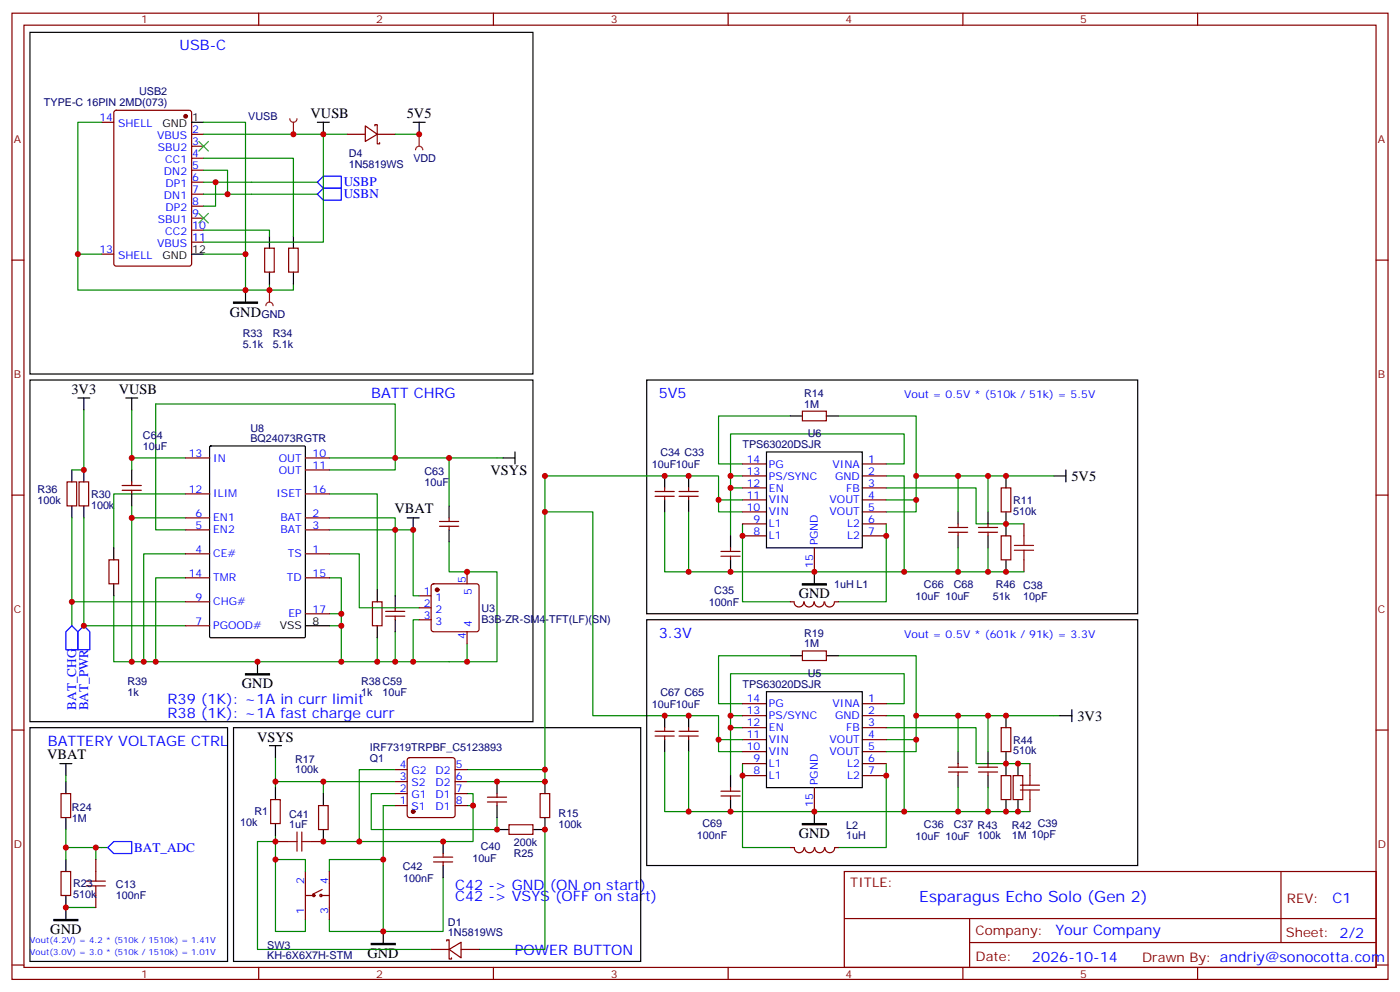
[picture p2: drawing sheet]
<svg xmlns="http://www.w3.org/2000/svg" width="412mm" height="292mm" viewBox="0 0 412 292" stroke-linecap="round" stroke-linejoin="round" font-family="sans-serif">
<g fill="none" stroke="#870000" stroke-width=".35">
<path d="M3.5 3.9h405.4v284.3h-405.4zM7.1 7.4h398.2v277.3h-398.2zM76.2 3.9v3.5M145.3 3.9v3.5M214.5 3.9v3.5M283.6 3.9v3.5M352.8 3.9v3.5M3.5 76.6h3.6M405.3 76.6h3.6M3.5 145.7h3.6M19.8 141.8h2.8v7.1h-2.8zM23.3 141.8h2.8v7.1h-2.8z"/>
<path d="M405.3 145.7h3.6M3.5 214.8h3.6M405.3 214.8h3.6M248.7 256.5h156.6v28.2h-156.6zM377.3 256.5v20.9M248.7 270.3h156.5M285.6 277.4h119.6M285.6 270.3v14.1M3.5 284h3.6M76.2 284.7v3.5M145.3 284.7v3.5M214.5 284.7v3.5"/>
<path d="M283.6 284.7v3.5M352.8 284.7v3.5M405.3 284h3.6"/>
</g>
<path d="M95.2 39.5h7.1M24.7 120.6v17.7h-3.5M38.8 120.6v14.2M137.6 189.4v5.3h-5.3M130.5 258.2v15.9h-17.6" fill="none" stroke="#008700" stroke-width=".35"/>
<path d="M22.9 117.1h3.6M24.7 117.1v3.5M21.2 138.3v3.5M24.7 138.3v3.5M21.2 148.9v3.5M24.7 148.9v3.5M112.9 274.1v3.5" fill="none" stroke="#000" stroke-width=".35"/>
<path d="M109.4 277.6h7v.4h-7z" fill="#000" stroke="#000" stroke-width=".35"/>
<path d="M78.3 90a1.06 1.06 0 0 1 1.1-1.1 1.06 1.06 0 0 1 1 1.1M79.4 85.4v3.5" fill="none" stroke="#8c2424" stroke-width=".35"/>
<circle cx="79.4" cy="85.4" r=".18" fill="#8c2424"/>
<path d="M85.4 34.9a1.06 1.06 0 0 0 1 1.1 1.06 1.06 0 0 0 1.1-1.1M86.4 36v3.5" fill="none" stroke="#8c2424" stroke-width=".35"/>
<circle cx="86.4" cy="39.5" r=".18" fill="#8c2424"/>
<g fill="none" stroke="#008700" stroke-width=".35">
<path d="M30 36h-7.1v38.8h7.1M60 36h12.3v38.8M60 39.5h35.2v31.8h-35.2M60 46.6h26.4v22.9M60 50.1h7v7.1h26.5M60 53.6h3.5M60 57.2h7M93.5 53.6h-30v7.1h-3.5M22.9 74.8v10.6h49.4v-10.6h-12.3M60 67.7h19.4v1.8M79.4 83.6v1.8h-7.1M86.4 83.6v1.8h-7"/>
<path d="M54.7 134.8h-15.9v3.5M97 134.8h19.4v3.5h-19.4M132.3 134.8h-15.9v-15.9h-70.5v37h8.8M148.2 134.8h-15.9v14.1M232.8 122.4h-21.1v14.1h7M246.9 122.4h23v17.7M261.1 136.5h5.2v-8.8h-51.1v12.4M21.2 152.4v24.7h33.5M24.7 152.4v31.7h30M38.8 152.4v42.3h3.5M38.8 148.9v3.5h15.9M54.7 145.3h-21.2v15.9"/>
<path d="M97 145.3h14.1v28.3M97 152.4h19.4v22.9M97 155.9h19.4M132.3 159.5v8.8h14.1v26.4h-8.8M160.5 140.1v89.9h-22.9M160.5 140.1v.3v-.3M160.5 150.6h14.1v60h37.1v7.1h7M160.5 140.1h51.2v7h7M195.8 150.6v17.7h7M202.8 150.6v17.7h79.4v-7.1M211.7 147.1v3.5h7M218.7 154.2v22.9h14.1"/>
<path d="M218.7 140.1h-3.5v3.5M218.7 143.6h-3.5v14.1M261.1 154.2v22.9h-14.2M261.1 143.6h26.4v10.6h14.1M261.1 140.1h5.2v28.2M261.1 147.1h8.8v-7h21.1v10.5M269.9 147.1v3.5h-8.8M282.2 140.1v10.5M291 140.1h19.4M21.2 177.1v7M33.5 175.3v19.4h5.3M54.7 170h-8.8v24.7"/>
<path d="M54.7 163h-12.4v31.7h58.2v-10.6h-3.5M97 170h3.5v14.1M97 163h8.8v15.9h17.7M282.2 168.3h19.4M291 161.2v7.1M97 180.6h3.5M111.1 187.7v7M116.4 194.7h15.9M116.4 185.9v8.8h-15.9M123.5 182.4h-1.8v12.3M232.8 193h-21.1v14.1h7M246.9 193h23v17.6"/>
<path d="M211.7 217.7v3.5h7M218.7 210.6h-3.5v3.5M218.7 214.1h-3.5v14.1M261.1 214.1h26.4v10.6h15.9M261.1 210.6h5.2v28.2M261.1 207.1h5.2v-8.8h-51.1v12.3M261.1 217.7h8.8M282.2 210.6v10.6M291 210.6h21.2M19.4 228.2v1.8M81.1 223v7h35.3M81.1 230v1.8"/>
<path d="M95.2 230v3.5M116.4 226.5h-10.6v21.1h33.5v-10.5M116.4 233.5h-7v10.6h37v-3.5M116.4 237.1h-3.5v15.8M137.6 233.5h1.7v3.6h-1.7M137.6 226.5h22.9M195.8 221.2v17.6h7M202.8 221.2v17.6h79.4v-7M218.7 224.7v24.7h14.1M261.1 224.7v24.7h-14.2M261.1 221.2h8.8v-10.6h21.1v10.6M282.2 238.8h21.2"/>
<path d="M291 231.8v7M19.4 249.4h12.3M19.4 244.1v8.8M28.2 249.4v3.5M81.1 247.6h-5.3v31.8h51.2M81.1 245.9v28.2h8.9v-3.5M81.1 252.9h8.9v3.6M95.2 247.6h10.6M112.9 252.9v21.2h-15.9v-3.5M112.9 252.9h-15.9v3.6M160.5 244.1v35.3h-19.4M19.4 267.1h8.8"/>
</g>
<g fill="none" stroke="#a10000" stroke-width=".35">
<path d="M301.6 157.7v2.8M298.8 161.9h5.6M298.8 160.5h5.6M301.6 161.9v2.8M300.6 232.5h5.6M300.6 231.1h5.6M303.4 228.2v2.9M303.4 232.5v2.8M25.4 259.3h5.6M28.2 256.5v2.8M84.7 247.6h2.8M87.5 244.8v5.7"/>
<path d="M88.9 244.8v5.7M88.9 247.6h2.8M25.4 260.7h5.6M28.2 260.7v2.8"/>
</g>
<g fill="none" stroke="#870000" stroke-width=".35">
<path d="M30 36h3.5M33.7 32.7l.5-.2h21.5l.7 .4v44.7l-.4 .7h-21.8l-.6-.4-.1-44.7zM56.4 39.5h3.6M102.3 39.5h5.3M107.6 37l3.5 2.5-3.5 2.1zM110.4 37v-.3h.7v2.8M111.1 39.5v2.8h.7v-.3M111.1 39.5h5.3M56.4 43h3.6M56.4 46.6h3.6M56.4 50.1h3.6M56.4 53.6h3.6"/>
<path d="M56.4 57.2h3.6M30 74.8h3.5M56.4 60.7h3.6M56.4 64.2h3.6M56.4 67.7h3.6M56.4 71.3h3.6M78 73h2.8v7.1h-2.8zM85 73h2.8v7.1h-2.8zM54.7 134.8h7M90 134.8h7M90 138.3h7M218.7 136.5h7.1"/>
<path d="M236.4 121h7v2.8h-7zM254 136.5h7.1M36 144.3h5.6M36 142.9h5.6M38.8 141.8v1.1M38.8 144.3v1M54.7 152.4h7M54.7 155.9h7M54.7 145.3h7M90 152.4h7M90 155.9h7M90 145.3h7"/>
<path d="M129.5 154.9h5.6M129.5 153.5h5.6M132.3 152.4v1.1M132.3 154.9v1M193 146h5.6M193 144.6h5.6M195.8 143.6v1M195.8 146v1.1M200 146h5.7M200 144.6h5.7M202.8 143.6v1M202.8 146v1.1"/>
<path d="M218.7 140.1h7.1M218.7 143.6h7.1M218.7 147.1h7.1M218.7 150.6h7.1M218.7 154.2h7.1M218.7 157.7h7.1M254 140.1h7.1M254 143.6h7.1M254 147.1h7.1M254 150.6h7.1M254 154.2h7.1M254 157.7h7.1"/>
<path d="M279.4 156.6h5.6M279.4 155.2h5.6M282.2 154.2v1M282.2 156.6v1.1M288.2 156.6h5.7M288.2 155.2h5.7M291 154.2v1M291 156.6v1.1M294.9 157.7h2.8v7h-2.8zM294.9 143.6h2.8v7h-2.8zM301.6 154.2v3.5M32.1 164.7h2.8v7.1h-2.8z"/>
<path d="M54.7 163h7M54.7 177.1h7M54.7 170h7M90 163h7M90 170h7M109.7 177.1h2.8v7h-2.8zM113.6 179.9h5.6M116.4 178.9v1M212.4 163.7h5.6M212.4 162.3h5.6M215.2 161.2v1.1M215.2 163.7v1"/>
<path d="M232.8 177.1h1.1M236.7 177.1a1.41 1.41 0 0 1-1.4 1.5 1.41 1.41 0 0 1-1.4-1.5M239.7 177.1a1.41 1.41 0 0 1-1.4 1.5 1.41 1.41 0 0 1-1.4-1.5M239.9 161.2v7.1M242.7 177.1a1.41 1.41 0 0 1-1.4 1.5 1.41 1.41 0 0 1-1.4-1.5M245.8 177.1a1.41 1.41 0 0 1-1.4 1.5 1.41 1.41 0 0 1-1.4-1.5M245.9 177.1h1M301.6 164.7v3.6M54.7 184.1h7M90 180.6h7M113.6 181.3h5.6M116.4 181.3v1.1"/>
<path d="M236.4 191.6h7v2.8h-7zM193 216.6h5.6M193 215.2h5.6M195.8 214.1v1.1M195.8 216.6v1.1M200 216.6h5.7M200 215.2h5.7M202.8 214.1v1.1M202.8 216.6v1.1M218.7 207.1h7.1M218.7 210.6h7.1M218.7 214.1h7.1"/>
<path d="M218.7 217.7h7.1M254 207.1h7.1M254 210.6h7.1M254 214.1h7.1M254 217.7h7.1M294.9 214.1h2.8v7.1h-2.8zM18 233.5h2.8v7.1h-2.8zM93.8 237.1h2.9v7h-2.9zM116.4 237.1h3.5M116.4 233.5h3.5M116.4 230h3.5M116.4 226.5h3.5"/>
<path d="M120.2 223.2l.4-.2h12.7l.5 .2 .3 .5v16.2l-.3 .5-.5 .2h-12.7l-.4-.2-.3-.5v-16.2zM134.1 237.1h3.5M134.1 233.5h3.5M134.1 230h3.5M134.1 226.5h3.5M143.6 236h5.6M143.6 234.6h5.6M146.4 233.5v1.1M146.4 236v1.1M159.1 233.5h2.8v7.1h-2.8zM212.4 234.2h5.6M212.4 232.8h5.6"/>
<path d="M215.2 231.8v1M215.2 234.2v1.1M218.7 221.2h7.1M218.7 224.7h7.1M218.7 228.2h7.1M239.9 231.8v7M254 221.2h7.1M254 224.7h7.1M254 228.2h7.1M279.4 227.2h5.6M279.4 225.8h5.6M282.2 224.7v1.1"/>
<path d="M282.2 227.2v1M288.2 227.2h5.7M288.2 225.8h5.7M291 224.7v1.1M291 227.2v1M294.9 228.2h2.8v7.1h-2.8zM298.4 228.2h2.9v7.1h-2.9zM303.4 224.7v3.5M303.4 235.3v3.5M18 256.5h2.8v7h-2.8zM28.2 252.9v3.6M81.1 247.6h3.6"/>
<path d="M90 256.5v14.1M91.7 247.6h3.5M97 256.5v14.1M127.7 253.6h5.6M127.7 252.2h5.6M130.5 251.2v1M130.5 253.6v1.1M149.9 242.7h7.1v2.8h-7.1zM232.8 249.4h1.1M234 249.4a1.41 1.41 0 0 0 1.4 1.5 1.41 1.41 0 0 0 1.4-1.5M237.1 249.4a1.41 1.41 0 0 0 1.4 1.5 1.41 1.41 0 0 0 1.4-1.5M240 249.4a1.41 1.41 0 0 0 1.4 1.5 1.41 1.41 0 0 0 1.5-1.5"/>
<path d="M243 249.4a1.41 1.41 0 0 0 1.4 1.5 1.41 1.41 0 0 0 1.4-1.5M245.9 249.4h1M28.2 263.5v3.6M90 263.5h2.4M94.5 263.5h2.5M94.9 261.8l-2.8 1.4M127 279.4h5.3M131.6 276.9v-.3h.7v2.8M132.3 279.4l3.5-2.1v4.6zM132.3 279.4v2.8h.7v-.3M135.8 279.4h5.3"/>
<circle cx="92.4" cy="263.5" r=".35"/>
<circle cx="94.5" cy="263.5" r=".35"/>
</g>
<g fill="none" stroke="#000" stroke-width=".35">
<path d="M8.8 9.5h148.2v100.6h-148.2zM56.4 36h3.6M93.5 36h3.5M95.2 36v3.5M121.7 36h3.5M123.5 36v3.5M56.4 74.8h3.6M79.4 69.5v3.5M86.4 69.5v3.5M72.3 85.4v3.5M79.4 80.1v3.5M86.4 80.1v3.5"/>
<path d="M8.8 111.8h148.2v100.6h-148.2zM37 117.1h3.6M38.8 117.1v3.5M190.5 111.8h144.6v68.8h-144.6zM38.8 138.3v3.5M61.8 131.4l.3-.2h27.5l.3 .2 .1 55.9-.2 .3-27.7 .1-.3-.2zM148.2 134.8h3.5M151.7 133v3.5M225.8 133h28.2v28.2h-28.2zM232.8 122.4h3.6M243.4 122.4h3.5M314 138.3v3.5"/>
<path d="M38.8 145.3v3.6M119.9 152.4h3.6M121.7 152.4v3.5M132.3 148.9v3.5M132.3 155.9v3.6M195.8 140.1v3.5M195.8 147.1v3.5M202.8 140.1v3.5M202.8 147.1v3.5M215.2 157.7v3.5M282.2 150.6v3.6M282.2 157.7v3.5"/>
<path d="M291 150.6v3.6M291 157.7v3.5M296.3 140.1v3.5M296.3 150.6v7.1M310.4 140.1h3.6M33.5 161.2v3.5M33.5 171.8v3.5M111.1 173.6v3.5M116.4 175.3v3.6M215.2 164.7v3.6M239.9 168.3v3.5M296.3 164.7v3.6"/>
<path d="M75.8 194.7v3.6M90 184.1h7M111.1 184.1v3.6M116.4 182.4v3.5M190.5 182.4h144.6v72.3h-144.6zM232.8 193h3.6M243.4 193h3.5M8.8 214.1h58.2v68.8h-58.2zM68.8 214.1h119.9v68.8h-119.9zM79.4 219.4h3.5M81.1 219.4v3.6M195.8 210.6v3.5"/>
<path d="M195.8 217.7v3.5M202.8 210.6v3.5M202.8 217.7v3.5M225.8 203.6h28.2v28.2h-28.2zM296.3 210.6v3.5M312.2 210.6h3.5M315.7 208.8v3.6M17.6 224.7h3.6M19.4 224.7v3.5M19.4 230v3.5M95.2 233.5v3.6M146.4 230v3.5"/>
<path d="M146.4 237.1v3.5M160.5 230v3.5M215.2 228.2v3.6M215.2 235.3v3.5M239.9 238.8v3.6M282.2 221.2v3.5M282.2 228.2v3.6M291 221.2v3.5M291 228.2v3.6M296.3 221.2v7M296.3 235.3v3.5M299.9 224.7v3.5"/>
<path d="M299.9 235.3v3.5M19.4 240.6v3.5M19.4 252.9v3.6M95.2 244.1v3.5M130.5 247.6v3.6M130.5 254.7v3.5M146.4 244.1h3.5M160.5 240.6v3.5h-3.5M19.4 263.5v7.1"/>
</g>
<g fill="#870000" stroke="#870000" stroke-width=".35">
<circle cx="121.7" cy="238.8" r=".53"/>
<circle cx="54.7" cy="34.2" r=".53"/>
</g>
<path d="M93.5 57.2l1.7-1.8h5.3v3.5h-5.3zM93.5 53.6l1.7-1.7h5.3v3.5h-5.3zM21.2 184.1l1.7 1.8v5.3h-3.5v-5.3zM24.7 184.1l1.8 1.8v5.3h-3.6v-5.3zM31.7 249.4l1.8-1.8h5.3v3.6h-5.3z" fill="none" stroke="#00f" stroke-width=".35"/>
<path d="M68.8 88.9h7v.4h-7zM236.4 171.8h7v.4h-7zM72.3 198.3h7.1v.3h-7.1zM236.4 242.4h7v.3h-7zM15.9 270.6h7v.3h-7z" fill="#000" stroke="#000" stroke-width=".35"/>
<path d="M58.6 41.6l2.8 2.8M61.4 41.6l-2.8 2.8M58.6 62.8l2.8 2.8M61.4 62.8l-2.8 2.8" fill="none" stroke="#3c3" stroke-width=".35"/>
<path d="M123.5 39.5v3.5M122.4 44.1a1.06 1.06 0 0 1 1.1-1.1 1.06 1.06 0 0 1 1 1.1" fill="none" stroke="#8c2424" stroke-width=".35"/>
<circle cx="123.5" cy="39.5" r=".18" fill="#8c2424"/>
<path d="M116.4 39.5h7.1M116.4 155.9h5.3v19.4h1.8" fill="none" stroke="#008700" stroke-width=".35"/>
<path d="M123.5 175.3h3.5M123.5 178.9h3.5M127.2 172l.5-.2h12.7l.5 .2 .2 .5v12.7l-.2 .5-.5 .2h-12.7l-.5-.2-.2-.5v-12.7zM137.6 168.3v3.5M123.5 182.4h3.5M137.6 185.9v3.5M79.7 235.3h2.8v7.1h-2.8z" fill="none" stroke="#870000" stroke-width=".35"/>
<circle cx="128.8" cy="173.6" r=".53" fill="#870000" stroke="#870000" stroke-width=".35"/>
<path d="M81.1 231.8v3.5M81.1 242.4v3.5" fill="none" stroke="#000" stroke-width=".35"/>
<g fill="#c00">
<circle cx="132.3" cy="134.8" r=".88"/>
<circle cx="38.8" cy="134.8" r=".88"/>
<circle cx="24.7" cy="138.3" r=".88"/>
<circle cx="137.6" cy="194.7" r=".88"/>
<circle cx="112.9" cy="274.1" r=".88"/>
<circle cx="130.5" cy="247.6" r=".88"/>
<circle cx="95.3" cy="39.5" r=".88"/>
<circle cx="86.4" cy="39.5" r=".88"/>
<circle cx="19.4" cy="267.1" r=".88"/>
<circle cx="28.2" cy="249.4" r=".88"/>
<circle cx="112.9" cy="252.9" r=".88"/>
<circle cx="105.8" cy="247.6" r=".88"/>
<circle cx="81.1" cy="247.6" r=".88"/>
<circle cx="81.1" cy="230" r=".88"/>
<circle cx="95.3" cy="247.6" r=".88"/>
<circle cx="95.3" cy="230" r=".88"/>
<circle cx="139.3" cy="237.1" r=".88"/>
<circle cx="146.4" cy="230" r=".88"/>
<circle cx="160.5" cy="230" r=".88"/>
<circle cx="160.5" cy="226.5" r=".88"/>
<circle cx="21.2" cy="177.1" r=".88"/>
<circle cx="24.7" cy="184.1" r=".88"/>
<circle cx="19.4" cy="249.4" r=".88"/>
<circle cx="100.5" cy="180.6" r=".88"/>
<circle cx="100.5" cy="184.1" r=".88"/>
<circle cx="38.8" cy="194.7" r=".88"/>
<circle cx="111.1" cy="194.7" r=".88"/>
<circle cx="38.8" cy="152.4" r=".88"/>
<circle cx="42.3" cy="194.7" r=".88"/>
<circle cx="45.9" cy="194.7" r=".88"/>
<circle cx="116.4" cy="134.8" r=".88"/>
<circle cx="75.8" cy="194.7" r=".88"/>
<circle cx="121.7" cy="194.7" r=".88"/>
<circle cx="116.4" cy="194.7" r=".88"/>
<circle cx="116.4" cy="155.9" r=".88"/>
<circle cx="79.4" cy="85.4" r=".88"/>
<circle cx="22.9" cy="74.8" r=".88"/>
<circle cx="72.3" cy="85.4" r=".88"/>
<circle cx="72.3" cy="74.8" r=".88"/>
<circle cx="63.5" cy="53.6" r=".88"/>
<circle cx="67" cy="57.1" r=".88"/>
<circle cx="160.5" cy="244.1" r=".88"/>
<circle cx="146.4" cy="244.1" r=".88"/>
<circle cx="81.1" cy="252.9" r=".88"/>
<circle cx="269.9" cy="210.6" r=".88"/>
<circle cx="269.9" cy="217.7" r=".88"/>
<circle cx="266.3" cy="238.8" r=".88"/>
<circle cx="215.2" cy="210.6" r=".88"/>
<circle cx="215.2" cy="214.1" r=".88"/>
<circle cx="211.7" cy="217.7" r=".88"/>
<circle cx="202.8" cy="210.6" r=".88"/>
<circle cx="261.1" cy="228.2" r=".88"/>
<circle cx="218.7" cy="228.2" r=".88"/>
<circle cx="215.2" cy="238.8" r=".88"/>
<circle cx="269.9" cy="140.1" r=".88"/>
<circle cx="261.1" cy="157.7" r=".88"/>
<circle cx="218.7" cy="157.7" r=".88"/>
<circle cx="269.9" cy="147.1" r=".88"/>
<circle cx="266.3" cy="168.3" r=".88"/>
<circle cx="215.2" cy="140.1" r=".88"/>
<circle cx="215.2" cy="143.6" r=".88"/>
<circle cx="215.2" cy="168.3" r=".88"/>
<circle cx="211.7" cy="147.1" r=".88"/>
<circle cx="202.8" cy="168.3" r=".88"/>
<circle cx="239.9" cy="168.3" r=".88"/>
<circle cx="299.9" cy="224.7" r=".88"/>
<circle cx="296.3" cy="168.3" r=".88"/>
<circle cx="296.3" cy="154.2" r=".88"/>
<circle cx="202.8" cy="238.8" r=".88"/>
<circle cx="195.8" cy="210.6" r=".88"/>
<circle cx="195.8" cy="140.1" r=".88"/>
<circle cx="202.8" cy="140.1" r=".88"/>
<circle cx="296.3" cy="210.6" r=".88"/>
<circle cx="291" cy="210.6" r=".88"/>
<circle cx="296.3" cy="224.7" r=".88"/>
<circle cx="299.9" cy="238.8" r=".88"/>
<circle cx="296.3" cy="238.8" r=".88"/>
<circle cx="282.2" cy="210.6" r=".88"/>
<circle cx="291" cy="238.8" r=".88"/>
<circle cx="282.2" cy="238.8" r=".88"/>
<circle cx="239.9" cy="238.8" r=".88"/>
<circle cx="282.2" cy="168.3" r=".88"/>
<circle cx="291" cy="168.3" r=".88"/>
<circle cx="282.2" cy="140.1" r=".88"/>
<circle cx="291" cy="140.1" r=".88"/>
<circle cx="296.3" cy="140.1" r=".88"/>
<circle cx="160.5" cy="150.6" r=".88"/>
<circle cx="160.5" cy="140.1" r=".88"/>
<circle cx="123.5" cy="39.5" r=".88"/>
<circle cx="121.7" cy="155.9" r=".88"/>
<circle cx="137.6" cy="168.3" r=".88"/>
<circle cx="100.5" cy="194.7" r=".88"/>
</g>
<text font-size="4.6" fill="#00f" x="270.8" y="265.5">Esparagus Echo Solo (Gen 2)</text>
<g font-size="4.2" fill="#00f">
<text x="52.9" y="14.8">USB-C</text>
<text x="109.4" y="117.1">BATT CHRG</text>
<text x="194" y="117.1">5V5</text>
<text x="194" y="187.7">3.3V</text>
<text x="49.4" y="207.1">R39 (1K): ~1A in curr limit</text>
<text x="49.4" y="211.3">R38 (1K): ~1A fast charge curr</text>
<text x="14.1" y="219.4">BATTERY VOLTAGE CTRL</text>
<text x="134.1" y="261.8">C42 -&gt; GND (ON on start)</text>
<text x="134.1" y="265.3">C42 -&gt; VSYS (OFF on start)</text>
<text x="392.5" y="265.7">C1</text>
<text x="310.9" y="275.3">Your Company</text>
<text x="151.7" y="281.2">POWER BUTTON</text>
<text x="304" y="283.1">2026-10-14</text>
</g>
<g font-size="4.2">
<text x="91.5" y="34.8">VUSB</text>
<text x="119.8" y="34.9">5V5</text>
<text x="67.7" y="93.2">GND</text>
<text x="21.1" y="116">3V3</text>
<text x="35" y="116">VUSB</text>
<text x="144.5" y="139.7">VSYS</text>
<text x="315.6" y="141.5">5V5</text>
<text x="116.2" y="151.1">VBAT</text>
<text x="235.3" y="176">GND</text>
<text x="71.3" y="202.6">GND</text>
<text x="317.4" y="212.1">3V3</text>
<text x="75.7" y="218.3">VSYS</text>
<text x="13.9" y="223.4">VBAT</text>
<text x="235.3" y="246.6">GND</text>
<text x="14.8" y="274.9">GND</text>
<text x="108.3" y="282">GND</text>
</g>
<g font-size="3.9" fill="#00f">
<text x="101.2" y="58.3">USBN</text>
<text x="101.2" y="54.8">USBP</text>
<text x="22.5" y="208.8" transform="rotate(-90 22.5 208.8)">BAT_CHG</text>
<text x="26" y="209" transform="rotate(-90 26 209)">BAT_PWR</text>
<text x="39.5" y="250.6">BAT_ADC</text>
</g>
<g font-size="3.9" fill="#800">
<text x="250.5" y="261.1">TITLE:</text>
<text x="379.1" y="265.7">REV:</text>
<text x="287.4" y="275.3">Company:</text>
<text x="378.7" y="275.9">Sheet: 2/2</text>
<text x="287.4" y="282.9">Date:</text>
<text x="336.4" y="283">Drawn By: andriy@sonocotta.com</text>
</g>
<g font-size="3.2" fill="#800">
<text x="41.6" y="6.9">1</text>
<text x="110.8" y="6.9">2</text>
<text x="179.9" y="6.9">3</text>
<text x="249.1" y="6.9">4</text>
<text x="318.2" y="6.9">5</text>
<text x="4.1" y="42">A</text>
<text x="405.9" y="42">A</text>
<text x="4.1" y="111.1">B</text>
<text x="405.9" y="111.1">B</text>
<text x="4.1" y="180.3">C</text>
<text x="405.9" y="180.3">C</text>
<text x="4.1" y="249.4">D</text>
<text x="405.9" y="249.4">D</text>
<text x="41.6" y="287.7">1</text>
<text x="110.8" y="287.7">2</text>
<text x="179.9" y="287.7">3</text>
<text x="249.1" y="287.7">4</text>
<text x="318.2" y="287.7">5</text>
</g>
<g font-size="3.2" fill="#000080">
<text x="41" y="28">USB2</text>
<text x="12.9" y="31.2">TYPE-C 16PIN 2MD(073)</text>
<text x="73.1" y="35.3">VUSB</text>
<text x="102.7" y="46.3">D4</text>
<text x="121.8" y="47.7">VDD</text>
<text x="102.7" y="49.5">1N5819WS</text>
<text x="77" y="93.5">GND</text>
<text x="71.5" y="99.2">R33</text>
<text x="80.3" y="99.2">R34</text>
<text x="71.5" y="102.5">5.1k</text>
<text x="80.3" y="102.5">5.1k</text>
<text x="236.9" y="119.9">1M</text>
<text x="236.9" y="116.8">R14</text>
<text x="42.1" y="129.3">C64</text>
<text x="73.7" y="130.1">BQ24073RGTR</text>
<text x="73.7" y="127">U8</text>
<text x="218.7" y="131.8">TPS63020DSJR</text>
<text x="237.9" y="128.6">U6</text>
<text x="42.1" y="132.4">10uF</text>
<text x="192" y="137.7">10uF10uF</text>
<text x="194.5" y="134.1">C34 C33</text>
<text x="125" y="143">10uF</text>
<text x="125" y="139.9">C63</text>
<text x="11.1" y="148.2">100k</text>
<text x="11.1" y="145.1">R36</text>
<text x="26.8" y="149.6">100k</text>
<text x="26.8" y="146.5">R30</text>
<text x="298.4" y="148.3">R11</text>
<text x="298.4" y="151.4">510k</text>
<text x="245.7" y="172.9">1uH L1</text>
<text x="272.2" y="173">C66</text>
<text x="281" y="173">C68</text>
<text x="293.3" y="172.9">R46</text>
<text x="301.4" y="173.4">C38</text>
<text x="208.8" y="178.3">100nF</text>
<text x="210.4" y="174.7">C35</text>
<text x="269.7" y="176.5">10uF 10uF</text>
<text x="292.4" y="176.5">51k</text>
<text x="301.4" y="176.5">10pF</text>
<text x="141.8" y="183.3">B3B-ZR-SM4-TFT(LF)(SN)</text>
<text x="141.8" y="180">U3</text>
<text x="236.9" y="190.5">1M</text>
<text x="236.9" y="187.3">R19</text>
<text x="37.5" y="201.5">R39</text>
<text x="106.4" y="201.6">R38C59</text>
<text x="218.7" y="202.3">TPS63020DSJR</text>
<text x="237.9" y="199.2">U5</text>
<text x="37.5" y="204.7">1k</text>
<text x="106.4" y="204.8">1k</text>
<text x="112.7" y="204.8">10uF</text>
<text x="192" y="208.2">10uF10uF</text>
<text x="194.5" y="204.7">C67 C65</text>
<text x="108.9" y="221">IRF7319TRPBF_C5123893</text>
<text x="298.4" y="222">510k</text>
<text x="298.4" y="218.8">R44</text>
<text x="86.9" y="227.6">100k</text>
<text x="86.9" y="224.5">R17</text>
<text x="108.9" y="224.2">Q1</text>
<text x="21.2" y="238.6">R24</text>
<text x="75" y="240">R1</text>
<text x="21.2" y="241.8">1M</text>
<text x="70.7" y="243.1">10k</text>
<text x="85.2" y="243.8">1uF</text>
<text x="85.2" y="240.6">C41</text>
<text x="164.5" y="243.6">100k</text>
<text x="164.5" y="240.4">R15</text>
<text x="206.9" y="243.5">C69</text>
<text x="249.2" y="243.8">L2</text>
<text x="272.2" y="243.6">C36</text>
<text x="281" y="243.6">C37 R43</text>
<text x="298" y="243.9">R42 C39</text>
<text x="141.6" y="250.1">C40</text>
<text x="151.4" y="249.1">200k</text>
<text x="205.2" y="247">100nF</text>
<text x="249.2" y="247">1uH</text>
<text x="269.7" y="247.1">10uF 10uF</text>
<text x="288" y="247">100k</text>
<text x="298" y="247">1M 10pF</text>
<text x="118.7" y="255.9">C42</text>
<text x="139.1" y="253.7">10uF</text>
<text x="151.4" y="252.3">R25</text>
<text x="21.5" y="261.1">R23</text>
<text x="34.1" y="261.5">C13</text>
<text x="118.8" y="259.4">100nF</text>
<text x="21.5" y="264.3">510k</text>
<text x="34.1" y="264.7">100nF</text>
<text x="132" y="275.5">1N5819WS</text>
<text x="132" y="272.4">D1</text>
<text x="78.7" y="279.1">SW3</text>
<text x="78.7" y="282.3">KH-6X6X7H-STM</text>
</g>
<g font-size="3.2" fill="#00f">
<text x="29.3" y="35.6">14</text>
<text x="34.8" y="37.4">SHELL</text>
<text x="46.3" y="40.9">VBUS</text>
<text x="56.6" y="39.2">2</text>
<text x="46.5" y="44.4">SBU2</text>
<text x="48.7" y="48">CC1</text>
<text x="56.6" y="42.7">3</text>
<text x="56.6" y="46.2">4</text>
<text x="48.3" y="51.5">DN2</text>
<text x="56.6" y="49.7">5</text>
<text x="56.6" y="53.3">6</text>
<text x="48.3" y="58.6">DN1</text>
<text x="48.8" y="55">DP1</text>
<text x="56.6" y="56.8">7</text>
<text x="46.5" y="65.6">SBU1</text>
<text x="48.8" y="62.1">DP2</text>
<text x="56.6" y="60.3">8</text>
<text x="56.6" y="63.9">9</text>
<text x="48.7" y="69.1">CC2</text>
<text x="56.6" y="67.4">10</text>
<text x="56.6" y="70.9">11</text>
<text x="29.3" y="74.4">13</text>
<text x="34.8" y="76.2">SHELL</text>
<text x="46.3" y="72.7">VBUS</text>
<text x="266.3" y="117.1">Vout = 0.5V * (510k / 51k) = 5.5V</text>
<text x="55.6" y="134.4">13</text>
<text x="62.8" y="135.8">IN</text>
<text x="82.1" y="135.8">OUT</text>
<text x="92.1" y="134.4">10</text>
<text x="92.1" y="137.9">11</text>
<text x="220" y="136.2">14</text>
<text x="226.5" y="137.6">PG</text>
<text x="245.2" y="137.6">VINA</text>
<text x="255.8" y="136.2">1</text>
<text x="82.1" y="139.3">OUT</text>
<text x="220" y="143.2">12</text>
<text x="220" y="139.7">13</text>
<text x="226.5" y="141.1">PS/SYNC</text>
<text x="246" y="141.1">GND</text>
<text x="255.8" y="139.7">2</text>
<text x="255.8" y="143.2">3</text>
<text x="55.6" y="145">12</text>
<text x="62.8" y="146.4">ILIM</text>
<text x="81.4" y="146.4">ISET</text>
<text x="92.1" y="145">16</text>
<text x="220" y="146.8">11</text>
<text x="226.5" y="148.2">VIN</text>
<text x="226.5" y="144.6">EN</text>
<text x="244.4" y="148.2">VOUT</text>
<text x="249.3" y="144.6">FB</text>
<text x="255.8" y="146.8">4</text>
<text x="57.6" y="155.6">5</text>
<text x="57.6" y="152">6</text>
<text x="62.8" y="153.5">EN1</text>
<text x="82.6" y="153.5">BAT</text>
<text x="92.1" y="152">2</text>
<text x="92.1" y="155.6">3</text>
<text x="220" y="150.3">10</text>
<text x="222" y="153.8">9</text>
<text x="226.5" y="155.2">L1</text>
<text x="226.5" y="151.7">VIN</text>
<text x="244.4" y="151.7">VOUT</text>
<text x="249.5" y="155.2">L2</text>
<text x="255.8" y="150.3">5</text>
<text x="255.8" y="153.8">6</text>
<text x="62.8" y="157">EN2</text>
<text x="82.6" y="157">BAT</text>
<text x="222" y="157.3">8</text>
<text x="226.5" y="158.8">L1</text>
<text x="240.9" y="160.5" transform="rotate(-90 240.9 160.5)">PGND</text>
<text x="249.5" y="158.8">L2</text>
<text x="255.8" y="157.3">7</text>
<text x="57.6" y="162.6">4</text>
<text x="62.8" y="164">CE#</text>
<text x="84.8" y="164">TS</text>
<text x="92.1" y="162.6">1</text>
<text x="239.5" y="167" transform="rotate(-90 239.5 167)">15</text>
<text x="55.6" y="169.7">14</text>
<text x="62.8" y="171.1">TMR</text>
<text x="84.5" y="171.1">TD</text>
<text x="92.1" y="169.7">15</text>
<text x="137.2" y="171.6" transform="rotate(-90 137.2 171.6)">5</text>
<text x="57.6" y="176.7">9</text>
<text x="62.8" y="178.2">CHG#</text>
<text x="124.8" y="175">1</text>
<text x="124.8" y="178.5">2</text>
<text x="128.3" y="176.7">1</text>
<text x="139" y="175.1" transform="rotate(-90 139 175.1)">5</text>
<text x="57.6" y="183.8">7</text>
<text x="62.8" y="185.2">PGOOD#</text>
<text x="85" y="181.7">EP</text>
<text x="92.1" y="180.3">17</text>
<text x="124.8" y="182">3</text>
<text x="128.3" y="180.3">2</text>
<text x="128.3" y="183.8">3</text>
<text x="139" y="184.6" transform="rotate(-90 139 184.6)">4</text>
<text x="137.2" y="188.1" transform="rotate(-90 137.2 188.1)">4</text>
<text x="266.3" y="187.7">Vout = 0.5V * (601k / 91k) = 3.3V</text>
<text x="220" y="206.7">14</text>
<text x="226.5" y="208.1">PG</text>
<text x="245.2" y="208.1">VINA</text>
<text x="255.8" y="206.7">1</text>
<text x="220" y="213.8">12</text>
<text x="220" y="210.3">13</text>
<text x="226.5" y="215.2">EN</text>
<text x="226.5" y="211.7">PS/SYNC</text>
<text x="246" y="211.7">GND</text>
<text x="249.3" y="215.2">FB</text>
<text x="255.8" y="210.3">2</text>
<text x="255.8" y="213.8">3</text>
<text x="220" y="220.8">10</text>
<text x="220" y="217.3">11</text>
<text x="226.5" y="218.7">VIN</text>
<text x="244.4" y="218.7">VOUT</text>
<text x="255.8" y="217.3">4</text>
<text x="255.8" y="220.8">5</text>
<text x="117.8" y="226.1">4</text>
<text x="121.2" y="227.9">G2</text>
<text x="128.3" y="227.9">D2</text>
<text x="134.2" y="226.1">5</text>
<text x="222" y="227.9">8</text>
<text x="222" y="224.4">9</text>
<text x="226.5" y="225.8">L1</text>
<text x="226.5" y="222.2">VIN</text>
<text x="244.4" y="222.2">VOUT</text>
<text x="249.5" y="225.8">L2</text>
<text x="255.8" y="224.4">6</text>
<text x="255.8" y="227.9">7</text>
<text x="117.8" y="233.2">2</text>
<text x="117.8" y="229.7">3</text>
<text x="121.2" y="231.4">S2</text>
<text x="128.3" y="231.4">D2</text>
<text x="134.2" y="229.7">6</text>
<text x="134.2" y="233.2">7</text>
<text x="226.5" y="229.3">L1</text>
<text x="240.9" y="231.1" transform="rotate(-90 240.9 231.1)">PGND</text>
<text x="249.5" y="229.3">L2</text>
<text x="117.8" y="236.7">1</text>
<text x="121.2" y="238.5">S1</text>
<text x="121.2" y="234.9">G1</text>
<text x="128.3" y="234.9">D1</text>
<text x="128.3" y="238.5">D1</text>
<text x="134.2" y="236.7">8</text>
<text x="239.5" y="237.6" transform="rotate(-90 239.5 237.6)">15</text>
<text x="89.6" y="260" transform="rotate(-90 89.6 260)">2</text>
<text x="96.7" y="260" transform="rotate(-90 96.7 260)">4</text>
<text x="89.6" y="269.1" transform="rotate(-90 89.6 269.1)">1</text>
<text x="96.7" y="269.1" transform="rotate(-90 96.7 269.1)">3</text>
</g>
<g font-size="3.2">
<text x="56.6" y="35.6">1</text>
<text x="47.9" y="37.4">GND</text>
<text x="47.9" y="76.2">GND</text>
<text x="56.6" y="74.4">12</text>
<text x="82.4" y="185.2">VSS</text>
<text x="92.1" y="183.8">8</text>
</g>
<g font-size="2.5" fill="#00f">
<text x="8.8" y="277.6">Vout(4.2V) = 4.2 * (510k / 1510k) = 1.41V</text>
<text x="8.8" y="281.2">Vout(3.0V) = 3.0 * (510k / 1510k) = 1.01V</text>
</g>
</svg>
